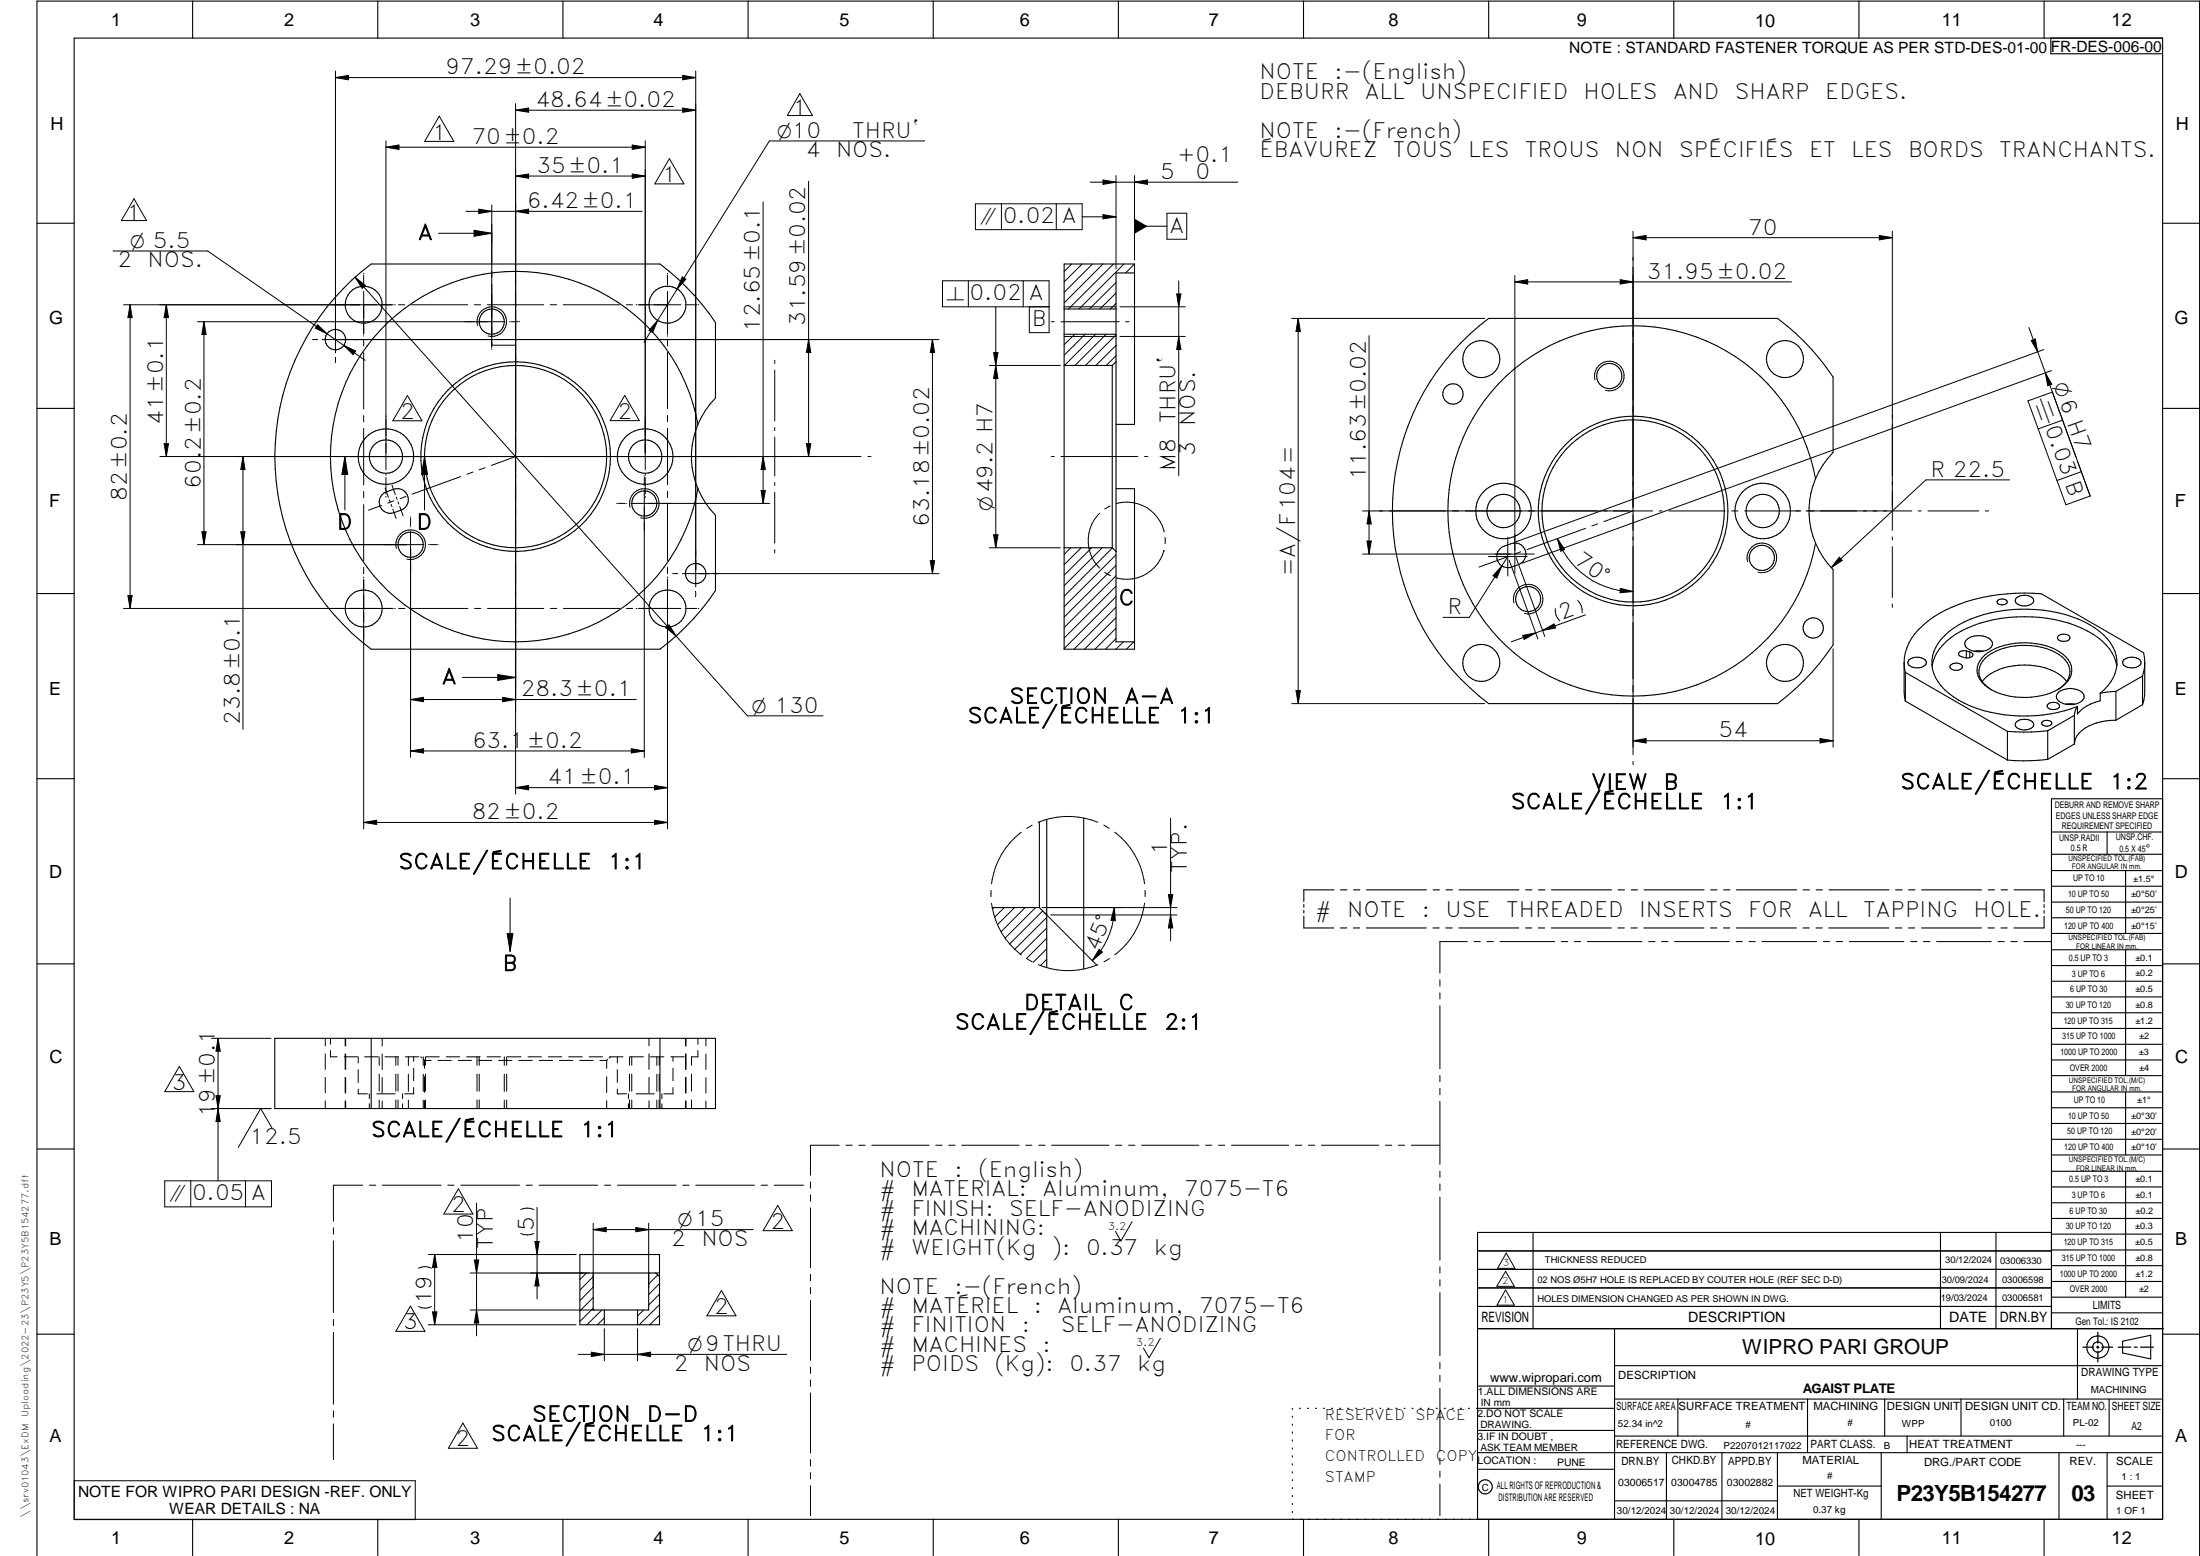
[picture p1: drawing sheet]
<svg xmlns="http://www.w3.org/2000/svg" width="594mm" height="420mm" viewBox="0 0 594 420" stroke-linecap="round" stroke-linejoin="round" font-family="sans-serif">
<g fill="none" stroke="#000" stroke-width=".3">
<path d="M20 10.3h564v400h-564zM52 .3v10M102 .3v10M152 .3v10M202 .3v10M252 .3v10M302 .3v10M352 .3v10M402 .3v10M452 .3v10M502 .3v10M552 .3v10"/>
<path d="M553.8 10.3v4.2h29.9M10 60.3h10M306.4 73.7h-5v99.6h5M584 60.3h10M287.4 98.7h12.9M287.4 83.4h14M287.4 90.3v8.4M287.4 98.7v76.6h19v-43.3h-5M287.4 90.3v-19h19v43.3h-5M287.4 90.3h14M300.3 98.7v49.2M301.4 97.7l-1.1 1"/>
<path d="M10 110.3h10M188.5 114.6a50 50 0 0 0-76.7-33.1 50 50 0 0 0 0 83.5 50 50 0 0 0 76.7-33M188.5 114.6a23.1 23.1 0 0 1 4.7-7.1v-20.4a64.3 64.3 0 0 0-15-15.8h-78a65 65 0 0 0 0 104h78a66.2 66.2 0 0 0 15-15.8v-20.4a22.6 22.6 0 0 1-4.7-7.1M188.5 114.6a22.3 22.3 0 0 0 0 17.4M584 110.3h10M103.2 133.6a6.3 6.3 0 0 1 5.2-1.5 3 3 0 0 1 1.9 2.9 3 3 0 0 1-2 2.8 4.2 4.2 0 0 1-4.6 .2 3 3 0 0 1-.5-4.4zM490.3 129.3a50 50 0 0 0-76.8-33.1 50 50 0 0 0 0 83.6 50 50 0 0 0 76.8-33.2M490.3 129.3a23.1 23.1 0 0 1 4.7-7.1v-20.4a64.3 64.3 0 0 0-15-15.8h-78a65 65 0 0 0 0 104h78a66.2 66.2 0 0 0 15-15.8v-20.4a22.6 22.6 0 0 1-4.7-7.2M490.3 129.3a22.3 22.3 0 0 0 0 17.3M287.4 147.9h12.9M300.3 147.9l1.1 1M405 148.3a6.3 6.3 0 0 1 5.2-1.5 3 3 0 0 1 1.9 2.9 3 3 0 0 1-2 2.7 4.3 4.3 0 0 1-4.7 .3 2.97 2.97 0 0 1-.4-4.4z"/>
<path d="M10 160.3h10M514.2 178.9v7.8l.3 2.6M514.2 178.9l.3 2.7M514.2 178.9a14.2 14.2 0 0 1 6.5-11.2 42.1 42.1 0 0 1 23.6-7.5l7 .2 27.6 15.9a11.6 11.6 0 0 1-.3 6.2M515.5 178.2a3.4 3.4 0 0 1 4.6 .4 1.57 1.57 0 0 1-1.8 1.7 2.56 2.56 0 0 1-3.1-1.4zM521.8 179.9a12.7 12.7 0 0 1 6.3-8.7 38.6 38.6 0 0 1 28.7-3.4 23.6 23.6 0 0 1 12.9 7.5 9.8 9.8 0 0 1 1.9 4.6M526.9 179.5l.4-.3a2.35 2.35 0 0 1 2.5 .5 1.2 1.2 0 0 1-1.6 1.3h-.5a1.1 1.1 0 0 1-1.1-1.3zM530.9 172.9a5.2 5.2 0 0 1 6.8 0 1.62 1.62 0 0 1-.9 2.5 5.5 5.5 0 0 1-5.9-.7 1.48 1.48 0 0 1 0-1.8zM531 175.8l.9 .2M531 175.8v1.9M531 175.8l-.5-.1a1.41 1.41 0 0 0-1.6 1 2.86 2.86 0 0 0 3.8 .3 .83 .83 0 0 0-.8-1M531.9 176v1.6"/>
<path d="M535.6 175.9h-2.5M535.9 177a18 18 0 0 1 14-3.2 12.3 12.3 0 0 1 9.1 5.1 5 5 0 0 1-2 6.4 19.4 19.4 0 0 1-17 2 8.4 8.4 0 0 1-6.1-5.5 5.2 5.2 0 0 1 2-4.8zM539.6 162l1.3-.2a.91 .91 0 0 1 1 1 1.67 1.67 0 0 1-2.6-.3zM544.5 161.5a3.5 3.5 0 0 1 4.6 .3 1.23 1.23 0 0 1-1.2 1.6 3.2 3.2 0 0 1-3.6-.8l-.1-.4zM555.9 171.6l1.4-.4a1.17 1.17 0 0 1 1.6 1.3 2.25 2.25 0 0 1-3.2 0l-.1-.3zM573.5 178.2a3.4 3.4 0 0 1 4.6 .4 1.57 1.57 0 0 1-1.8 1.7 2.56 2.56 0 0 1-3.1-1.4zM579.2 178.9l-.1 9-.5 2.4M584 160.3h10M514.5 189.3l27.6 15.9M514.5 181.6l27.6 15.9M514.5 181.6v7.7M535.3 184a13.3 13.3 0 0 1 9.9-4.4 15.9 15.9 0 0 1 12.2 3.7l.7 .7"/>
<path d="M542.1 197.5v7.7M544.5 194.9a3.5 3.5 0 0 1 4.6 .4 1.23 1.23 0 0 1-1.2 1.6 3.2 3.2 0 0 1-3.6-.9l-.1-.3zM551.4 195a1.68 1.68 0 0 1 2.7 .3 1.52 1.52 0 0 1-2.8 0zM553 197.3l-6.6 .4-4.3-.2M553 197.3v7.8M553.1 190.1a2.01 2.01 0 0 1 3.1 .5 1.82 1.82 0 0 1-2.7 .8 .76 .76 0 0 1-.6-.5 .76 .76 0 0 1 .2-.8zM555.5 186.3a5.4 5.4 0 0 0 3.1-6.6 10.1 10.1 0 0 0-7.3-4.9 17.6 17.6 0 0 0-15.2 2.9 4.8 4.8 0 0 0 .8 7.9l.9 .7M556 186.8a5.3 5.3 0 0 1 6.5 .4 1.57 1.57 0 0 1-1 2.5 4.9 4.9 0 0 1-6.1-1.1 1.54 1.54 0 0 1 .6-1.8zM560.1 193.2l-7.1 4.1M560.1 193.2v7.7M560.3 190.2h-2.5M561 190.8l-.5 .7-.4 1.7"/>
<path d="M567.1 187.2a10.3 10.3 0 0 0 4.4-10.2 13.7 13.7 0 0 0-7.2-8.3 39.6 39.6 0 0 0-32.2-1.5 17 17 0 0 0-9.9 8.7 9.8 9.8 0 0 0 4.1 11.3 33.3 33.3 0 0 0 21.2 6.1 38.9 38.9 0 0 0 13.5-2.5M567.1 187.2v2a10.7 10.7 0 0 0-6.1 3.6v-2M571.4 194.5a12.8 12.8 0 0 0-10.5 4.1l-.4 .8-.4 1.5M571.4 186.7l-4.3 .5M571.4 186.7v7.8M578.6 190.3l-7.2 4.2M578.6 182.5v7.8M578.6 182.5l-7.2 4.2M10 210.3h10M553 205.1l-6.6 .3-4.3-.2M560.1 200.9l-7.1 4.2M584 215.7h-30v143.1"/>
<path d="M584 210.3h10M280.7 222v23.1M282.7 221.3v40M292.6 220.9v40.8M554 224.7h30M554 230.7h30M554 235.1h30M554 239.3h30M569 224.7v6M574 235.1v17M267.9 245.1h12.8M280.7 245.1l2 2"/>
<path d="M352.1 247.4v3.2h8.1M352.1 244.2v.8M352.1 245.8v.7M360.2 240.3h-8.1v3.1M361.9 250.6h1.8M362 240.3h1.7M365.5 250.6h1.7M365.5 240.3h1.7M369 250.6h16.1M369 240.3h16.2M387 250.6h1.7M387 240.3h1.7"/>
<path d="M390.4 250.6h1.8M390.5 240.3h1.7M393.9 250.6h16.2M394 240.3h16.2M411.9 250.6h1.7M412 240.3h1.7M415.4 250.6h1.7M415.5 240.3h1.7M418.9 250.6h16.2M419 240.3h16.1M436.9 250.6h1.7M437 240.3h1.7"/>
<path d="M440.4 250.6h1.7M440.5 240.3h1.7M443.9 250.6h16.2M443.9 240.3h16.3M461.9 250.6h1.7M461.9 240.3h1.7M465.4 250.6h1.7M465.4 240.3h1.7M468.9 250.6h16.2M468.9 240.3h16.2M486.9 250.6h1.7M486.9 240.3h1.7"/>
<path d="M490.4 250.6h1.7M490.4 240.3h1.7M493.9 250.6h16.2M493.9 240.3h16.2M511.8 250.6h1.8M511.9 240.3h1.7M515.4 250.6h1.7M515.4 240.3h1.7M518.9 250.6h16.1M518.9 240.3h16.2M536.8 250.6h1.8M536.9 240.3h1.7"/>
<path d="M540.3 250.6h1.7M540.4 240.3h1.7M543.9 240.3h8.1v3.2M552 244.3v.7M552 245.9v.7M552 247.4v3.2h-8.2M554 243.6h30M554 247.8h30M554 252.1h30M554 256.5h30M574 256.5v33.9M10 260.3h10"/>
<path d="M554 260.7h30M554 265h30M554 269.2h30M554 273.5h30M554 277.7h30M584 260.3h10M74.2 280.4h119v18.9h-119zM100.2 280.4v18.9M178.2 280.4v18.9M554 282h30M554 286.2h30M554 290.4h30"/>
<path d="M554 294.9h30M554 299.1h30M574 294.9v17M10 310.3h10M554 303.4h30M554 307.6h30M554 311.9h30M554 316.3h30M574 316.3v34M584 310.3h10M156.6 338.8h21.5v18.9h-21.5zM399 337.8h155"/>
<path d="M414 332.8v26M524 332.8v26M539 332.8v26M554 320.5h30M554 324.8h30M554 329h30M554 333.2h30M554 337.5h30M554 332.8h-155v77.5M156.6 343.7h21.5M160.2 343.7v10h15v-10M163.2 353.7v4"/>
<path d="M172.2 353.7v4M177.1 343.7l1 1M399 358.8h185.2M399 352.8h155M399 347.8h155M399 342.8h155M436 358.8v51.5M554 341.8h30M554 346h30M554 350.3h30M554 354.5h30M561 358.8v19"/>
<path d="M10 360.3h10M399 374.3h37M436 377.8h148M453.1 377.8v10M488.1 377.8v14.5M508.9 377.8v10M529.5 377.8v10M557.3 377.8v10M569.5 377.8v10M573.2 362.2l7.6-1.6v6.3l-7.6-1.6zM584 368.8h-148M584 360.3h10"/>
<path d="M349 380.3v.3M349 382.4v.3M349 384.6v.3M349 386.7v.3M349 388.8v.3M349 391v.3M349 393.1v.3M349 395.3v.3M349 397.4v.3M349 399.5v.3M350.9 380.3h.2M353.1 380.3h.2"/>
<path d="M355.2 380.3h.3M357.4 380.3h.3M359.6 380.3h.3M361.7 380.3h.3M363.9 380.3h.3M366.1 380.3h.3M368.3 380.3h.2M370.4 380.3h.3M372.6 380.3h.3M374.8 380.3h.3M376.9 380.3h.4M379.1 380.3h.3"/>
<path d="M381.3 380.3h.3M383.4 380.3h.4M385.6 380.3h.3M387.8 380.3h.3M390 380.3h.3M392.2 380.3h.3M394.3 380.3h.3M396.5 380.3h.3M398.7 380.3h37.3M399 396.7h37M399 392.3h185M399 386.2h37"/>
<path d="M436 387.8h148M450 392.3v18M465 392.3v18M480 392.3v18M508 392.3v18M515 387.8v4.5M556 392.3v18M569 392.3v18M52 410.3v9.7M102 410.3v9.7M152 410.3v9.7M202 410.3v9.7"/>
<path d="M252 410.3v9.7M302 410.3v9.7M349 401.7v.3M349 403.8v.4M349 406v.3M349 408.1v.3M352 410.3v9.7M402 410.3v9.7M436 405.3h44M452 410.3v9.7M480 401.3h28M502 410.3v9.7"/>
<path d="M552 410.3v9.7M569 401.3h15M10 420v-419.7h584v419.7"/>
<circle cx="90.6" cy="91.7" r="2.76"/>
<circle cx="98.2" cy="82.3" r="5"/>
<circle cx="132.8" cy="86.9" r="3.4"/>
<circle cx="180.2" cy="82.3" r="5"/>
<circle cx="400" cy="97" r="5"/>
<circle cx="482" cy="96.9" r="5"/>
<circle cx="392.3" cy="106.4" r="2.75"/>
<circle cx="434.6" cy="101.5" r="3.4"/>
<circle cx="104.2" cy="123.3" r="4.5"/>
<circle cx="104.2" cy="123.3" r="7.5"/>
<circle cx="139.2" cy="123.3" r="24.6"/>
<circle cx="139.2" cy="123.3" r="25.6"/>
<circle cx="174" cy="136" r="3.4"/>
<circle cx="174.2" cy="123.3" r="4.5"/>
<circle cx="174.2" cy="123.3" r="7.5"/>
<circle cx="406" cy="138" r="7.5"/>
<circle cx="406" cy="138" r="4.5"/>
<circle cx="441" cy="138" r="25.6"/>
<circle cx="441" cy="138" r="24.6"/>
<circle cx="476" cy="138" r="7.5"/>
<circle cx="476" cy="138" r="4.5"/>
<circle cx="110.9" cy="147.1" r="3.4"/>
<circle cx="187.9" cy="154.9" r="2.75"/>
<circle cx="475.8" cy="150.6" r="3.4"/>
<circle cx="98.2" cy="164.3" r="5"/>
<circle cx="180.2" cy="164.3" r="5"/>
<circle cx="400" cy="179" r="5"/>
<circle cx="412.6" cy="161.8" r="3.4"/>
<circle cx="482" cy="179" r="5"/>
<circle cx="489.6" cy="169.6" r="2.73"/>
<circle cx="566.5" cy="363.7" r="1.39"/>
<circle cx="566.5" cy="363.8" r="3"/>
<circle cx="401.1" cy="401.5" r="1.9"/>
</g>
<g fill="none" stroke="#000" stroke-width=".27">
<path d="M90.6 19.2v76.1M187.9 19.2v139.3M90.6 21l3.5-.6v1.1zM90.6 21h97.3M104.2 39.8h70M104.2 38v88.9M104.2 39.8l3.5-.6v1.1zM118.6 31.4l3.9 6.8h-7.8zM139.2 29.8l3.5-.6v1.1zM139.2 28v186.4M139.2 29.8h48.7M170.7 39.2l3.5 .6-3.5 .5z"/>
<path d="M174.2 38v88.9M184.4 29.2l3.5 .6-3.5 .5zM184.4 20.4l3.5 .6-3.5 .5zM216 25.3l3.4 5.9h-6.8zM249.7 38.1h-41.9l-33.9 54.4M36.2 53.7l3.4 5.9h-6.8zM125.8 57.1h47.6M129.3 56.5l3.5 .6-3.5 .6zM132.8 55.3v38.6M139.2 47.5l3.5-.5v1.1zM139.2 57.1l3.5-.6v1.2zM139.2 47.5h35"/>
<path d="M170.7 47l3.5 .5-3.5 .6zM180.8 42.8l3.9 6.9h-7.9zM206.1 54.5v81.4M218.3 48.9v74.4M263.4 55h28.8v7h-28.8zM270.4 55v7M285.2 55v7M292.2 58.5h9.2M294.4 49.2h39.9M297.9 48.6l3.5 .6-3.5 .6zM297.9 58l3.5 .5-3.5 .6zM301.4 47.4v25.2"/>
<path d="M306.4 47.4v22.8M306.4 49.2l3.5-.6v1.2zM315.1 57.6h5.4v7h-5.4zM30.5 67.8h25.6l42.5 29.5M95.9 74.8l2.8 2.3-.9 .8zM95.9 74.8l105.9 118.5h20.4M98.2 73.8v.2M98.2 74.3v2.7M98.2 77.3v.2M98.2 78.7v11.6M118.4 63h14.4M128 62.2l4.8 .8-4.8 .8z"/>
<path d="M180.2 78.7v11.6M180.2 73.8v.2M180.2 74.3v2.7M180.2 77.3v.2M184.2 74.8l1 .6-2.3 2.6zM261.5 75.8v7M276.3 75.8v7M289.4 71.3l-2 2M292.2 71.3l-4.8 4.8M295 71.3l-7.6 7.7M297.9 71.3l-10.5 10.5M300.7 71.3l-12.2 12.1"/>
<path d="M301.4 79.1l-4.4 4.3M301.4 76.3l-7.2 7.1M303.5 71.3l-12.1 12.1M306.4 71.3l-2.5 2.4M306.4 61.1h8.7M317.7 79.4h1.2l-.6 3.4zM318.3 75.9v52.5M409.1 76.1h74.7M409.1 74.4v80.5M409.1 76.1l3.4-.6v1.2zM437.5 75.5l3.5 .6-3.5 .6zM441 62.4v141.4"/>
<path d="M441 64.2l3.5-.6v1.2zM441 64.2h70M507.5 63.6l3.5 .6-3.5 .6zM511 62.4v80.8M35.1 82.3l.6 3.5h-1.2zM35.1 82.3v82M44.9 82.3l.6 3.5h-1.2zM44.9 82.3v41M55.1 86.9v60.2M55.1 86.9l.6 3.4h-1.2zM84.3 91.7h.1M84.6 91.7h1"/>
<path d="M85.8 87.7l2.5 2.4-3.2-1.5zM87 91.7h166.6M90.6 96.7v1M90.6 97.9v.1M92.8 93.3l3.2 1.5-.6 1zM98.2 90.6v.2M98.2 91.7v1.7M98.2 95.2v15.2M106.2 82.3h-72.8M106.5 82.3h.2M107.6 82.3h1.7M111.1 82.3h15.2"/>
<path d="M128.1 82.3h1.7M128.9 87.9a4 4 0 0 1 3.6-5 4 4 0 0 1 4.3 4.3 4 4 0 0 1-5 3.5M131.6 82.3h15.2M132.8 94.2v.2M132.8 93.2h6.4M136.4 86.9h-83.1M137.6 86.9h.1M138 86.9h1.9M140.2 86.9h.1M148.6 82.3h1.7M152.1 82.3h15.2M169.1 82.3h1.7"/>
<path d="M171.7 82.3h.2M172.3 82.3h11.5M177.6 86.5l-1.4 3.3-.9-.6zM180.2 91.7v1.7M180.2 95.2v15.2M180.2 90.6v.2M185 82.3h.2M185.5 82.3h2.7M188.5 82.3h.2M209.2 97.3v.9M209.2 99.9v13.8M218.3 91.7l.6 3.5h-1.1z"/>
<path d="M251.8 91.7l.6 3.5h-1.2zM251.8 91.7v63.2M267.2 98.7h19.1M268.3 95.2h1.2l-.6 3.5zM268.9 82.8v65.1M268.9 98.7l.6 3.5h-1.2zM283.3 82.8h-28.8v-7h28.8v14h-5.3v-7M283.9 86.9h.8M286.5 86.9h15.7M287.4 90.8h14M287.4 82.8h14M290.2 90.3l-2.8 2.8"/>
<path d="M293 90.3l-5.6 5.6M295.9 90.3l-8.5 8.4M298.7 90.3l-8.4 8.4M301.4 81.9l-1.6 1.5M301.4 96.1l-2.7 2.6M301.4 93.3l-5.5 5.4M301.4 90.4l-8.3 8.3M302.4 90.8h17.7M302.4 82.8h17.7M304 86.9h.9M318.3 90.8l.6 3.6h-1.2zM348.8 86h52.1"/>
<path d="M350.6 86v104M350.6 86l.5 3.5h-1.1zM369.7 90.6v59M547.9 88.4l16.5 45.5M548.5 91.9l1.1-.4 .6 3.5zM551.9 94.4l-142.9 52M44.3 119.8h1.2l-.6 3.5zM98.2 112.2v1.7M98.2 115.7v15.2M110 106.8l4 6.8h-7.9zM168.7 106.8l3.9 6.8h-7.8zM180.2 112.2v1.7"/>
<path d="M180.2 115.7v15.2M209.2 115.4v.9M209.2 118v10.5M217.8 119.8h1.1l-.6 3.5zM430.7 102.6a4 4 0 0 1 3.5-5.1 4 4 0 0 1 4.4 4.4 4 4 0 0 1-5.1 3.5M552.3 100.7l1.8 3.1-1.1 .3zM554 100.1l-143 52M554.2 105.9l-6.6 2.3 10.3 28.1 6.5-2.4M557 113.5l-6.6 2.3M65.6 123.3l.6 3.5h-1.2zM65.6 123.3v73.6M93.1 123.3v14.4"/>
<path d="M93.1 123.3l.8 4.8h-1.6zM98.2 132.7v1.7M98.2 136.2v15.2M103 136.5l-3.5 1.3M104 131.8l.9 2.5M104.2 128.1v.3M104.2 128.9v4.5M104.2 134v.3M105.1 135l.3 .6M105.6 136.2l.2 .6M105.9 131.1l.9 2.5M106.1 137.5l.9 2.5"/>
<path d="M106.3 135.3l-1.6 .5M107 134.2l.2 .6M107.5 135.5l.2 .6M107.9 136.8l1 2.5M109.6 134.1l-1.6 .6M110.9 139.6v.1M110.9 140v1.9M114.6 123.3v14.4M114.6 123.3l.8 4.8h-1.6zM124.4 128.7l-13.1 4.7M127.7 127.5l-1.6 .6M131 126.3l-1.6 .6"/>
<path d="M139.2 123.3l-6.5 2.4M166.5 135.9h.1M166.9 135.9h1.9M169.1 135.9h.1M170.1 137a4 4 0 0 1 3.6-5 4 4 0 0 1 4.3 4.3 4 4 0 0 1-5 3.5M170.4 135.9h37.4M174 132.3v72.2M174 128.4v.2M174 128.9v1.9M174 131.1h.1M174.2 128.1v.3M174.2 128.9v4.5"/>
<path d="M174.2 134v.3M180.2 132.7v1.7M180.2 136.2v15.2M205.5 132.5h1.2l-.6 3.4zM206.1 123.3l.6 3.5h-1.2zM209.2 130.3v.8M209.2 132.9v13.7M232.5 123.3h-189.3M234.4 123.3h.8M283.9 123.3h.8M286.5 123.3h20.7M296.9 138.6a10.4 10.4 0 0 0 .1 14.8"/>
<path d="M299.8 136.6l-1.5 .9M301.4 136a10.4 10.4 0 0 1 12.9 7.3M309.1 123.3h.8M369.7 138l.6 3.5h-1.2zM441 138l-7.9 2.8M446.3 138h-78.3M448 138h.9M450.6 138h15.2M467.6 138h1.7M471.1 138h15.2M487.7 138h28.5M518 138h.8"/>
<path d="M520.6 138h13.7M536.1 138h.9M542.7 129.6h-22.6l-25.6 23.7M561 124.5l3.4 9.4M562 127.4l-6.6 2.4M53.3 147.1h61.2M54.5 143.6h1.2l-.6 3.5zM65 143.6h1.2l-.6 3.5zM98.2 155.8v.2M98.2 156.3v67.5M98.2 153.2v1.7M107 148.1a4 4 0 0 1 3.5-5 4 4 0 0 1 4.4 4.3 4 4 0 0 1-5.1 3.6"/>
<path d="M110.9 142.2v.1M110.9 143.5v61M115.7 147.1h.1M116 147.1h2M118.3 147.1h.1M180.2 153.2v1.7M180.2 155.8v.2M180.2 156.3v67.5M181.6 154.9h.1M181.9 154.9h1M184.3 154.9h69.3M187.9 159.9v1"/>
<path d="M209.2 148.4v.9M251.2 151.4h1.2l-.6 3.5zM267.2 147.9h19.1M268.3 144.4h1.2l-.6 3.5zM289.1 147.9l-1.7 1.8M292 147.9l-4.6 4.6M294.8 147.9l-7.4 7.4M297.6 147.9l-10.2 10.3M298.3 154.6l1.5 .8M300.4 148l-13 13M301.4 155.5l-14 14M301.4 158.3l-14 14"/>
<path d="M301.4 149.8l-14 14M301.4 152.7l-14 13.9M314.3 148.6h.1M314.3 143.3h.1M314.3 148.6a10.4 10.4 0 0 1-12.8 7.4M314.6 145.1v1.7M369.1 146.1h1.2l-.6 3.5zM401.9 150.3h10.5M405.5 152.8l-1.3 3.3-1-.7zM407.2 145v10.5M407.2 150.3l-10.5 16.4h-7M407.4 150.2l-8 2.9"/>
<path d="M407.5 151.3l7.8 21.3M409.4 150.6l7.7 21.3M410.6 149l-1.6 .6M414.3 149.6h-46.3M420.5 145.4a21.9 21.9 0 0 0 20.5 14.3M420.5 145.4l2 3-1 .4zM428.2 142.7l-15.9 5.7M431.4 141.5l-1.6 .5M437.6 158.9l3.4 .8-3.5 .4zM471.9 151.7a4 4 0 0 1 3.6-5 4 4 0 0 1 4.3 4.3 4 4 0 0 1-5.1 3.5M496.7 150.5l.8 .8-3 2zM511 145v.8"/>
<path d="M511 147.6v13.7M34.5 160.8h1.2l-.6 3.5zM106.2 164.3h-72.8M106.5 164.3h.2M107.6 164.3h1.7M111.1 164.3h15.3M128.1 164.3h1.7M131.6 164.3h15.2M148.6 164.3h1.8M152.1 164.3h15.2M169.2 164.3h1.7M171.7 164.3h.2"/>
<path d="M172.3 164.3h11.5M179.8 169.5l.9-.8 1.9 3zM185 164.3h.2M185.5 164.3h2.7M188.5 164.3h.2M301.4 172.4l-2.9 2.9M301.4 169.6l-5.7 5.7M301.4 166.8l-8.5 8.5M301.4 164l-11.4 11.3M301.4 161.1l-14 14M303.4 173.3l-2.1 2M306.2 173.3l-2 2"/>
<path d="M408.8 162.8a4 4 0 0 1 3.5-5 4 4 0 0 1 4.3 4.3 4 4 0 0 1-5 3.5M411.2 171.6l3.5-.7-3.1 1.8zM416.6 170.2l3-1.7 .5 1.1zM420 164.3a4 4 0 0 0 1.2 3.3M426 162.1a3.9 3.9 0 0 1 1.2 3.3M428.1 166l-20 7.3M495 175.2v26.6M511 163.1v.9M110.9 188.9h60.9M110.9 188.9l3.5-.6v1.2zM124.8 182.9h14.4M134.4 182.2l4.8 .7-4.8 .8z"/>
<path d="M135.7 188.3l3.5 .6-3.5 .6zM348.8 190h52.1M350 186.5h1.1l-.5 3.5zM491.5 199.4l3.5 .6-3.5 .6zM110.9 202.8h63.1M110.9 202.8l3.5-.6v1.1zM139.2 212.7l3.5-.6v1.2zM139.2 212.7h41M170.5 202.2l3.5 .6-3.5 .5zM176.7 212.1l3.5 .6-3.5 .6zM441 200l3.5-.6v1.2zM441 200h54"/>
<path d="M441 205.6v.9M98.2 222.1l3.5-.6v1.1zM98.2 222.1h82M176.7 221.5l3.5 .6-3.5 .5zM275.8 224.7a20.5 20.5 0 0 0-8 14M278.7 222.8l-1.5 .9M296.5 222a21 21 0 0 0-16.2 .1M298.1 222.8l1.4 .9M301 224.7a20.8 20.8 0 0 1 8.1 13.9M316.1 220.9v33.2M136.9 252.1h1.6l-.8 4.8zM137.7 242.5v14.4"/>
<path d="M267.6 240.5v1.6M267.8 243.9a21 21 0 0 0 6.2 12.4M268.3 245.1l-.3 .3M271.2 245.1l-2.6 2.5M274 245.1l-4.6 4.6M274 256.3l1.8 1.6M276.8 245.1l-6.5 6.5M277.3 258.9l1.5 .8M279.6 245.1l-8.2 8.2M281.6 246l-8.9 8.9M281.9 246.3l14.3 14.3M282.7 256.2l-3.7 3.6"/>
<path d="M282.7 247.7l-8.7 8.6M282.7 250.6l-7.2 7M282.7 253.4l-5.5 5.4M282.7 259l-1.7 1.7M283.7 247.1h34.1M296.8 256.3l.9 .8-2.7 2.3zM299.6 258.9l-1.5 .8M300.9 245.1a20.2 20.2 0 0 1-5.9 14.3M300.9 245.1l.3 3.5-1.2-.1zM309.1 243.9a20.7 20.7 0 0 1-8.1 13.9M309.2 240.4v1.7M315.5 241.6h1.2l-.6 3.5z"/>
<path d="M316.1 247.1l.6 3.5h-1.2zM317.8 245.1h-36.4M396.2 254.3h-7.4v8.5M398.1 254.3h1.6M401.5 254.3h1.8M405 254.3h14.8M421.6 254.3h1.7M425.1 254.3h1.7M428.6 254.3h14.8M445.2 254.3h1.7M448.7 254.3h1.7M452.2 254.3h14.8"/>
<path d="M468.8 254.3h1.7M472.3 254.3h1.7M475.8 254.3h14.8M492.4 254.3h1.7M495.8 254.3h1.8M499.4 254.3h14.7M516 254.3h1.6M519.4 254.3h1.8M522.9 254.3h14.8M539.5 254.3h1.7M543 254.3h1.7M546.5 254.3h7.4"/>
<path d="M280.4 260.5a20.7 20.7 0 0 0 16.1 0M388.8 264.5v1.8M388.8 268.1v1.6M388.8 271.6v17M48.4 288l4 6.8h-7.9zM57.1 280.4h16.1M57.1 299.3h16.1M58.3 295.9h1.2l-.6 3.4zM58.9 299.3l.6 3.6h-1.2zM58.9 280.4v38.5M58.9 280.4l.6 3.4h-1.2zM87.8 280.4v2"/>
<path d="M87.8 284.6v4.2M87.8 290.9v4.2M87.8 297.3v2M89.2 283.7v1.7h1.9M89.2 280.4v1.6M93 285.4h3.6M93.2 280.4v2M93.2 284.6v4.2M93.2 290.9v4.2M93.2 297.3v2M93.3 280.4v2M93.3 284.6v4.2"/>
<path d="M93.3 291v4.1M93.3 297.3v2M96.7 294.1v1.3h2.5M96.7 285.4v1.7M96.7 288.8v3.5M98.5 285.4h3.6M99.7 295.4v1.2M99.7 298v1.3M101.8 295.4h4.9M102.4 285.4v2.3M102.4 290v4.6M102.4 297v2.3"/>
<path d="M103.2 280.4v2M103.2 284.6v4.2M103.2 291v4.1M103.2 297.3v2M104 285.4h3.6M106.9 285.4v2.3M106.9 290v4.6M106.9 297v2.3M107.5 285.4v2.3M107.5 290v4.6M107.5 297v2.3M108.7 295.4v1.3"/>
<path d="M108.7 298.1v1.2M109.5 285.4h3.6M110.3 285.4v2.3M110.3 290.1v4.6M110.3 297.1v2.2M111.7 293.7v1.7h-2.4M111.7 285.4v1.2M111.7 288.4v3.4M113.6 285.4l.3 .3M114.3 285.4v2.3M114.3 290.1v4.6M114.3 297.1v2.2"/>
<path d="M114.3 286l.3 .3M114.6 286.3h1.8M114.6 286.3v2.2M114.6 290.7v4.3M114.6 297.2v2.1M114.9 285.4v2.3M114.9 290v4.6M114.9 297v2.3M115 285.4h3.6M118.3 286.3h3.6M120.5 285.4h3.7M123.7 286.3h3.6"/>
<path d="M126 285.4h3.7M128.8 285.4v2.3M128.8 290v4.6M128.8 297v2.3M129.2 286.3h3.6M129.4 285.4v2.3M129.4 290v4.6M129.4 297v2.3M131.5 285.4h3.7M134.7 286.3h3.6M136.2 285.4v2.3M136.2 290.1v4.6"/>
<path d="M136.2 297.1v2.2M136.8 285.4v2.3M136.8 290v4.6M136.8 297v2.3M137 285.4h3.7M140.1 286.3h3.6M142.6 285.4h3.6M145.6 286.3h3.6M148.1 285.4h3.6M151.1 286.3h3.6M153.6 285.4h3.6M156.5 286.3h3.6"/>
<path d="M159.1 285.4h3.6M162 286.3h1.8M163.8 286.3v2.2M163.8 290.7v4.3M163.8 297.2v2.1M164.1 286l-.3 .3M164.6 285.4h3.6M164.8 285.4l-.3 .3M166.7 294.1v1.3h2.5M166.7 285.4v1.7M166.7 288.8v3.5M169.7 295.4v1.2"/>
<path d="M169.7 298v1.3M170 285.4v2.3M170 290v4.6M170 297v2.3M170.1 285.4h3.7M170.6 285.4v2.3M170.6 290v4.6M170.6 297v2.3M171.7 295.4h5M175.3 280.4v2M175.3 284.6v4.2M175.3 290.9v4.2"/>
<path d="M175.3 297.3v2M175.6 285.4h3.7M177.4 285.4v2.3M177.4 290.1v4.6M177.4 297.1v2.2M178 285.4v2.3M178 290v4.6M178 297v2.3M178.7 295.4v1.3M178.7 298.1v1.2M181.1 285.4h3.7M181.7 293.7v1.7h-2.5"/>
<path d="M181.7 285.4v1.2M181.7 288.4v3.4M185.1 280.4v2M185.1 284.6v4.2M185.1 290.9v4.2M185.1 297.3v2M185.2 280.4v2M185.2 284.6v4.2M185.2 291v4.1M185.2 297.3v2M186.7 285.4v2.3M186.7 290v4.6"/>
<path d="M186.7 297v2.3M188.5 283.7v1.7h-1.8M188.5 280.4v1.6M190.6 280.4v2M190.6 284.6v4.2M190.6 291v4.1M190.6 297.3v2M388.8 290.4v1.7M388.8 293.9v1.7M388.8 297.4v17M44.5 318.9h28.8v7h-28.8zM51.5 318.9v7"/>
<path d="M66.3 318.9v7M73.4 304.6l-3-5.3-6.1 10.5M218.9 319.2v1.6M226.6 309.2h-7.7v8.1M228.4 309.2h1.7M231.9 309.2h1.7M235.4 309.2h15.5M252.7 309.2h1.7M256.2 309.2h1.7M259.7 309.2h15.5M277 309.2h1.7M280.5 309.2h1.7"/>
<path d="M284 309.2h15.5M301.2 309.2h1.8M304.8 309.2h1.7M308.3 309.2h15.5M325.5 309.2h1.7M329.1 309.2h1.6M332.6 309.2h15.4M349.8 309.2h1.7M353.3 309.2h1.7M356.8 309.2h15.5M374.1 309.2h1.7M377.6 309.2h1.7"/>
<path d="M381.1 309.2h7.7M388.8 316.2v1.7M388.8 319.7v1.7M90 331.6v1.6M90 335.1v19.4M98 320h-8v9.8M99.7 320h1.8M103.2 320h15.9M115.6 338.8h39.9M117.4 338.8v18.9M117.4 338.8l.6 3.4h-1.2zM120.9 320h1.7"/>
<path d="M123.8 321l3.9 6.8h-7.9zM124.4 320h15.9M128.7 324.9v35.8M140.6 333.1a4.2 4.2 0 0 0 3.5 0M142.1 320h1.7M144.1 326.6a4.2 4.2 0 0 0-3.5 0M144.4 335.2h1.2l-.6 3.6zM145 326v24.7M145.6 320h15.8M160.2 330.3v17.4M160.2 332l3.5-.5v1.1zM160.2 332h43.2"/>
<path d="M163.2 320h1.7M166.7 320h15.9M171.7 331.5l3.5 .5-3.5 .6zM175.2 330.3v17.4M184.4 320h1.7M187.9 320h15.8M205.5 320h1.8M209 320h8M210 325.5l3.9 6.8h-7.8zM218.9 322.6v1.8M218.9 326.1v16.2M305.7 329.9l-3 5.2-1.5-2.6"/>
<path d="M388.8 323.2v17.1M406.7 338.4l2.4 4.1h-4.7zM90 356.3v1.7M90 359.7v19.5M110.8 352.7l4 6.8h-7.9zM115.6 357.7h39.9M116.5 352.8a3.8 3.8 0 0 1-3.5 0M116.5 342.4a3.8 3.8 0 0 0-3.5 0M116.8 354.2h1.2l-.6 3.5zM127 353.7h33.6M128.1 340.2h1.2l-.6 3.5zM128.7 353.7l.6 3.6h-1.2z"/>
<path d="M145 343.7l.6 3.5h-1.2zM158.4 343.7l-1.8 1.8M159.1 343.7h-32.1M160.2 347.6l-3.6 3.6M160.2 350.4l-3.6 3.6M160.2 353.2l-3.6 3.6M160.2 344.7l-3.6 3.7M162.5 353.7l-4 4M163.2 355.9l-1.9 1.8M163.2 358.8v8.7M172.2 358.8v8.7M173.8 353.7l-1.6 1.6"/>
<path d="M175.3 343.7l-.1 .2M177.6 344.3l-2.4 2.4M178.1 352.3l-5.5 5.4M178.1 355.1l-2.6 2.6M178.1 346.6l-2.9 2.9M178.1 349.5l-2.9 2.9M194.8 348.5l3.9 6.8h-7.8zM218.9 344.1v1.8M218.9 347.6v1.7M218.9 351.2v16.1M388.8 342.1v1.6M388.8 345.6v1.7"/>
<path d="M388.8 349v17.1M406.6 348.3l2.3 4.1h-4.7zM406.6 343.3l2.3 4h-4.7zM156.2 365.7h56.2M159.7 365.1l3.5 .6-3.5 .6zM172.2 365.7l3.5-.6v1.2zM218.9 369.1v1.7M218.9 372.6v1.8M218.9 376.1v16.2M313.3 361.4l-3 5.2-1.5-2.6M388.8 367.9v1.7M388.8 371.4v1.7"/>
<path d="M388.8 374.9v17M20.1 399.8h92v10.5h-92zM90 381v1.7M90 384.5v9.7M125 384.3l3.9 6.8h-7.8zM218.9 394.1v1.8M218.9 397.6v1.7M388.8 393.7v1.7M388.8 397.2v1.7M218.9 401.2v8.1M388.8 400.7v8.6"/>
</g>
<path d="M566.5 359.7v3M562.5 363.8h2.9M566.1 363.8h.7M566.5 363.4v.7M566.5 364.9v2.8M567.6 363.8h2.9M572 363.8h3.4M576.3 363.8h.8M578 363.8h3.5" fill="none" stroke="#000" stroke-width=".34"/>
<g fill="#000">
<path d="M90.6 21l3.5-.6v1.1zM104.2 39.8l3.5-.6v1.1zM139.2 29.8l3.5-.6v1.1zM170.7 39.2l3.5 .6-3.5 .5zM184.4 29.2l3.5 .6-3.5 .5zM184.4 20.4l3.5 .6-3.5 .5zM129.3 56.5l3.5 .6-3.5 .6zM139.2 47.5l3.5-.5v1.1zM139.2 57.1l3.5-.6v1.2zM170.7 47l3.5 .5-3.5 .6zM297.9 48.6l3.5 .6-3.5 .6zM297.9 58l3.5 .5-3.5 .6z"/>
<path d="M306.4 59.1l3.5 2-3.5 2zM306.4 49.2l3.5-.6v1.2zM95.9 74.8l2.8 2.3-.9 .8zM128 62.2l4.8 .8-4.8 .8zM184.2 74.8l1 .6-2.3 2.6zM317.7 79.4h1.2l-.6 3.4zM409.1 76.1l3.4-.6v1.2zM437.5 75.5l3.5 .6-3.5 .6zM441 64.2l3.5-.6v1.2zM507.5 63.6l3.5 .6-3.5 .6zM35.1 82.3l.6 3.5h-1.2zM44.9 82.3l.6 3.5h-1.2z"/>
<path d="M55.1 86.9l.6 3.4h-1.2zM85.8 87.7l2.5 2.4-3.2-1.5zM92.8 93.3l3.2 1.5-.6 1zM177.6 86.5l-1.4 3.3-.9-.6zM218.3 91.7l.6 3.5h-1.1zM251.8 91.7l.6 3.5h-1.2zM268.3 95.2h1.2l-.6 3.5zM318.3 90.8l.6 3.6h-1.2zM350.6 86l.5 3.5h-1.1zM548.5 91.9l1.1-.4 .6 3.5zM44.3 119.8h1.2l-.6 3.5zM217.8 119.8h1.1l-.6 3.5z"/>
<path d="M268.9 98.7l.6 3.5h-1.2zM552.3 100.7l1.8 3.1-1.1 .3zM65.6 123.3l.6 3.5h-1.2zM93.1 123.3l.8 4.8h-1.6zM114.6 123.3l.8 4.8h-1.6zM206.1 123.3l.6 3.5h-1.2zM205.5 132.5h1.2l-.6 3.4zM54.5 143.6h1.2l-.6 3.5zM65 143.6h1.2l-.6 3.5zM251.2 151.4h1.2l-.6 3.5zM268.3 144.4h1.2l-.6 3.5zM369.7 138l.6 3.5h-1.2z"/>
<path d="M369.1 146.1h1.2l-.6 3.5zM405.5 152.8l-1.3 3.3-1-.7zM420.5 145.4l2 3-1 .4zM437.6 158.9l3.4 .8-3.5 .4zM496.7 150.5l.8 .8-3 2zM34.5 160.8h1.2l-.6 3.5zM179.8 169.5l.9-.8 1.9 3zM411.2 171.6l3.5-.7-3.1 1.8zM416.6 170.2l3-1.7 .5 1.1zM110.9 188.9l3.5-.6v1.2zM134.4 182.2l4.8 .7-4.8 .8zM135.7 188.3l3.5 .6-3.5 .6z"/>
<path d="M350 186.5h1.1l-.5 3.5zM110.9 202.8l3.5-.6v1.1zM139.2 212.7l3.5-.6v1.2zM170.5 202.2l3.5 .6-3.5 .5zM176.7 212.1l3.5 .6-3.5 .6zM441 200l3.5-.6v1.2zM491.5 199.4l3.5 .6-3.5 .6zM98.2 222.1l3.5-.6v1.1zM176.7 221.5l3.5 .6-3.5 .5zM136.9 252.1h1.6l-.8 4.8zM296.8 256.3l.9 .8-2.7 2.3zM300.9 245.1l.3 3.5-1.2-.1z"/>
<path d="M315.5 241.6h1.2l-.6 3.5zM316.1 247.1l.6 3.5h-1.2zM58.9 280.4l.6 3.4h-1.2zM58.3 295.9h1.2l-.6 3.4zM58.9 299.3l.6 3.6h-1.2zM144.4 335.2h1.2l-.6 3.6zM160.2 332l3.5-.5v1.1zM171.7 331.5l3.5 .5-3.5 .6zM117.4 338.8l.6 3.4h-1.2zM116.8 354.2h1.2l-.6 3.5zM128.1 340.2h1.2l-.6 3.5zM128.7 353.7l.6 3.6h-1.2z"/>
<path d="M145 343.7l.6 3.5h-1.2zM159.7 365.1l3.5 .6-3.5 .6zM172.2 365.7l3.5-.6v1.2z"/>
</g>
<g font-size="6">
<text x="512.1" y="405.2">P23Y5B154277</text>
<text x="559.4" y="405.2">03</text>
</g>
<g font-size="5.7">
<text x="120.3" y="20.1">97.29±0.02</text>
<text x="340.1" y="21.5">NOTE</text>
<text x="360.3" y="21.5">:-(English)</text>
<text x="144.6" y="28.9">48.64±0.02</text>
<text x="340.1" y="26.7">DEBURR</text>
<text x="368.6" y="26.7">ALL</text>
<text x="383.5" y="26.7">UNSPECIFIED</text>
<text x="427.6" y="26.7">HOLES</text>
<text x="451.8" y="26.7">AND</text>
<text x="468.5" y="26.7">SHARP</text>
<text x="492.8" y="26.7">EDGES.</text>
<text x="214" y="30.9">1</text>
<text x="116.7" y="37.7">1</text>
<text x="127.4" y="38.9">70±0.2</text>
<text x="230.1" y="37.2">THRU`</text>
<text x="340.1" y="37.2">NOTE</text>
<text x="360.3" y="37.2">:-(French)</text>
<text x="144.9" y="46.7">35±0.1</text>
<text x="217.6" y="42.4">4</text>
<text x="225.8" y="42.4">NOS.</text>
<text x="317.9" y="43.8">+0.1</text>
<text x="340.1" y="42.5">ÉBAVUREZ</text>
<text x="376.1" y="42.5">TOUS</text>
<text x="396.4" y="42.5">LES</text>
<text x="411.8" y="42.5">TROUS</text>
<text x="436.1" y="42.5">NON</text>
<text x="453.4" y="42.5">SPÉCIFIÉS</text>
<text x="488.5" y="42.5">ET</text>
<text x="499.9" y="42.5">LES</text>
<text x="515.2" y="42.5">BORDS</text>
<text x="539.9" y="42.5">TRANCHANTS.</text>
<text x="178.8" y="49.1">1</text>
<text x="313.3" y="48.3">5</text>
<text x="322.9" y="48.3">0</text>
<text x="34.2" y="59.4">1</text>
<text x="142.3" y="56.2">6.42±0.1</text>
<text x="112.9" y="64.7">A</text>
<text x="270.8" y="60.3">0.02 A</text>
<text x="315.8" y="62.8">A</text>
<text x="472.1" y="63.3">70</text>
<text x="31.7" y="72.1">2</text>
<text x="39.9" y="72.1">NOS.</text>
<text x="444.7" y="75.3">31.95±0.02</text>
<text x="261.8" y="81.1">0.02 A</text>
<text x="205.2" y="89.7" transform="rotate(-90 205.2 89.7)">12.65±0.1</text>
<text x="217.5" y="88" transform="rotate(-90 217.5 88)">31.59±0.02</text>
<text x="278.6" y="88.1">B</text>
<text x="108.1" y="113.1">2</text>
<text x="166.7" y="113.1">2</text>
<text x="44" y="114.6" transform="rotate(-90 44 114.6)">41±0.1</text>
<text x="317.5" y="114.3" transform="rotate(-90 317.5 114.3)">THRU`</text>
<text x="322.7" y="115" transform="rotate(-90 322.7 115)">NOS.</text>
<text x="552.1" y="115.6" transform="rotate(70 552.1 115.6)">0.03 B</text>
<text x="322.7" y="123.1" transform="rotate(-90 322.7 123.1)">3</text>
<text x="54.2" y="132" transform="rotate(-90 54.2 132)">60.2±0.2</text>
<text x="317.5" y="127.2" transform="rotate(-90 317.5 127.2)">M8</text>
<text x="368.8" y="129.7" transform="rotate(-90 368.8 129.7)">11.63±0.02</text>
<text x="521.3" y="128.7">R 22.5</text>
<text x="34.2" y="135.2" transform="rotate(-90 34.2 135.2)">82±0.2</text>
<text x="91" y="143">D</text>
<text x="112.5" y="143">D</text>
<text x="250.9" y="142.2" transform="rotate(-90 250.9 142.2)">63.18±0.02</text>
<text x="349.7" y="155.7" transform="rotate(-90 349.7 155.7)">=A/F104=</text>
<text x="424.9" y="152.1" transform="rotate(35 424.9 152.1)">70°</text>
<text x="302.1" y="163.4">C</text>
<text x="390.9" y="165.8">R</text>
<text x="421.8" y="167.4" transform="rotate(-20 421.8 167.4)">2</text>
<text x="119.3" y="184.7">A</text>
<text x="140.6" y="188">28.3±0.1</text>
<text x="272.6" y="190">SECTION</text>
<text x="303.6" y="190">A-A</text>
<text x="64.7" y="195.7" transform="rotate(-90 64.7 195.7)">23.8±0.1</text>
<text x="261.3" y="195.2">SCALE/ÉCHELLE</text>
<text x="317.9" y="195.2">1:1</text>
<text x="127.5" y="201.9">63.1±0.2</text>
<text x="464.1" y="199.1">54</text>
<text x="147.9" y="211.8">41±0.1</text>
<text x="429.7" y="213.2">VIEW</text>
<text x="449.2" y="213.2">B</text>
<text x="513.2" y="213.1">SCALE/ÉCHELLE</text>
<text x="569.7" y="213.1">1:2</text>
<text x="127.4" y="221.2">82±0.2</text>
<text x="408" y="218.4">SCALE/ÉCHELLE</text>
<text x="464.5" y="218.4">1:1</text>
<text x="315.2" y="230.8" transform="rotate(-90 315.2 230.8)">1</text>
<text x="107.6" y="234.7">SCALE/ÉCHELLE</text>
<text x="164.1" y="234.7">1:1</text>
<text x="320.5" y="235.6" transform="rotate(-90 320.5 235.6)">TYP.</text>
<text x="355.2" y="247.5">#</text>
<text x="363.8" y="247.5">NOTE</text>
<text x="383.9" y="247.5">:</text>
<text x="390.4" y="247.5">USE</text>
<text x="406.8" y="247.5">THREADED</text>
<text x="442.6" y="247.5">INSERTS</text>
<text x="472.1" y="247.5">FOR</text>
<text x="488.2" y="247.5">ALL</text>
<text x="503.1" y="247.5">TAPPING</text>
<text x="532.9" y="247.5">HOLE.</text>
<text x="296.5" y="257.1" transform="rotate(-68 296.5 257.1)">45°</text>
<text x="135.7" y="262.1">B</text>
<text x="276.5" y="272.7">DETAIL</text>
<text x="302" y="272.7">C</text>
<text x="257.9" y="278">SCALE/ÉCHELLE</text>
<text x="314.4" y="278">2:1</text>
<text x="46.4" y="294.3">3</text>
<text x="58" y="301.7" transform="rotate(-90 58 301.7)">19±0.1</text>
<text x="67.4" y="309">12.5</text>
<text x="100.2" y="307">SCALE/ÉCHELLE</text>
<text x="156.7" y="307">1:1</text>
<text x="237.5" y="317.8">NOTE</text>
<text x="257.7" y="317.8">:</text>
<text x="264.1" y="317.8">(English)</text>
<text x="237.5" y="323">#</text>
<text x="246.1" y="323">MATERIAL:</text>
<text x="281.5" y="323">Aluminum,</text>
<text x="319.8" y="323">7075-T6</text>
<text x="51.9" y="324.1">0.05 A</text>
<text x="121.8" y="327.3">2</text>
<text x="237.5" y="328.3">#</text>
<text x="246.1" y="328.3">FINISH:</text>
<text x="272.5" y="328.3">SELF-ANODIZING</text>
<text x="127.8" y="335.6" transform="rotate(-90 127.8 335.6)">10</text>
<text x="144.1" y="332.4" transform="rotate(-90 144.1 332.4)">5</text>
<text x="208.1" y="331.8">2</text>
<text x="237.5" y="333.5">#</text>
<text x="246.1" y="333.5">MACHINING:</text>
<text x="133" y="337.3" transform="rotate(-90 133 337.3)">TYP</text>
<text x="181.3" y="336.4">2</text>
<text x="189.4" y="336.4">NOS</text>
<text x="237.5" y="338.8">#</text>
<text x="246.1" y="338.8">WEIGHT(Kg</text>
<text x="284" y="338.8">):</text>
<text x="293.3" y="338.8">0.37</text>
<text x="311.6" y="338.8">kg</text>
<text x="116.5" y="352.2" transform="rotate(-90 116.5 352.2)">19</text>
<text x="237.5" y="349.3">NOTE</text>
<text x="257.7" y="349.3">:-(French)</text>
<text x="108.8" y="359">3</text>
<text x="192.8" y="354.8">2</text>
<text x="237.5" y="354.5">#</text>
<text x="237.5" y="359.8">#</text>
<text x="246.1" y="359.8">FINITION</text>
<text x="246.1" y="354.5">MATÉRIEL</text>
<text x="275.9" y="359.8">:</text>
<text x="279.2" y="354.5">:</text>
<text x="285.6" y="354.5">Aluminum,</text>
<text x="286.5" y="359.8">SELF-ANODIZING</text>
<text x="323.8" y="354.5">7075-T6</text>
<text x="237.5" y="365">#</text>
<text x="246.1" y="365">MACHINES</text>
<text x="281.5" y="365">:</text>
<text x="181.9" y="370.1">2</text>
<text x="190.1" y="370.1">NOS</text>
<text x="237.5" y="370.3">#</text>
<text x="246.1" y="370.3">POIDS</text>
<text x="268.5" y="370.3">(Kg):</text>
<text x="288.8" y="370.3">0.37</text>
<text x="307.1" y="370.3">kg</text>
<text x="143.7" y="383.8">SECTION</text>
<text x="174.7" y="383.8">D-D</text>
<text x="132.6" y="389.1">SCALE/ÉCHELLE</text>
<text x="189.2" y="389.1">1:1</text>
<text x="123" y="390.6">2</text>
</g>
<text font-size="5.6" x="470.5" y="365.5">WIPRO PARI GROUP</text>
<g font-size="5.4">
<text x="209.8" y="37.2">O10</text>
<text x="264.7" y="60.3">i</text>
<text x="35.2" y="66.9">O 5.5</text>
<text x="255.6" y="81.1">n</text>
<text x="549.4" y="108" transform="rotate(70 549.4 108)">d</text>
<text x="554.5" y="104.1" transform="rotate(70 554.5 104.1)">O6 H7</text>
<text x="268" y="137.9" transform="rotate(-90 268 137.9)">O49.2 H7</text>
<text x="203.1" y="192.4">O 130</text>
<text x="45.8" y="324.1">i</text>
<text x="183" y="331.2">O15</text>
<text x="185.7" y="364.8">O9THRU</text>
</g>
<g font-size="4.9">
<text x="30" y="6.9">1</text>
<text x="76.7" y="6.9">2</text>
<text x="127" y="6.9">3</text>
<text x="176.5" y="6.9">4</text>
<text x="226.7" y="6.9">5</text>
<text x="275.4" y="6.9">6</text>
<text x="326.4" y="6.9">7</text>
<text x="375" y="6.9">8</text>
<text x="425.8" y="6.9">9</text>
<text x="473.9" y="7.3">10</text>
<text x="524.3" y="6.9">11</text>
<text x="570.2" y="6.9">12</text>
<text x="13.6" y="35.1">H</text>
<text x="587.6" y="35.1">H</text>
<text x="13.2" y="87.5">G</text>
<text x="587.2" y="87.5">G</text>
<text x="13.2" y="137">F</text>
<text x="587.2" y="137">F</text>
<text x="13.2" y="187.6">E</text>
<text x="587.2" y="187.6">E</text>
<text x="13.2" y="237">D</text>
<text x="587.2" y="237">D</text>
<text x="13.4" y="287.1">C</text>
<text x="587.4" y="287.1">C</text>
<text x="13.4" y="336.2">B</text>
<text x="587.4" y="336.2">B</text>
<text x="13.4" y="389.3">A</text>
<text x="587.4" y="389.3">A</text>
<text x="30" y="416.9">1</text>
<text x="76.7" y="416.9">2</text>
<text x="127" y="416.9">3</text>
<text x="176.5" y="416.9">4</text>
<text x="226.7" y="416.9">5</text>
<text x="275.4" y="416.9">6</text>
<text x="326.4" y="416.9">7</text>
<text x="375" y="416.9">8</text>
<text x="425.8" y="416.9">9</text>
<text x="473.9" y="417.3">10</text>
<text x="524.3" y="416.9">11</text>
<text x="570.2" y="416.9">12</text>
</g>
<g font-size="4.2">
<text x="423.7" y="14.3">NOTE : STANDARD FASTENER TORQUE AS PER STD-DES-01-00</text>
<text x="553.8" y="14">FR-DES-006-00</text>
<text x="21.1" y="404.3">NOTE FOR WIPRO PARI DESIGN -REF. ONLY</text>
<text x="45.7" y="408.8">WEAR DETAILS : NA</text>
</g>
<g font-size="3.9">
<text x="400" y="357.1">REVISION</text>
<text x="455.9" y="357.1">DESCRIPTION</text>
<text x="526.4" y="357.1">DATE</text>
<text x="540" y="357.1">DRN.BY</text>
<text x="357.8" y="383.3">RESERVED</text>
<text x="382.3" y="383.3">SPACE</text>
<text x="357.8" y="388.9">FOR</text>
<text x="357.8" y="394.5">CONTROLLED</text>
<text x="387.8" y="394.5">COPY</text>
<text x="357.8" y="400">STAMP</text>
</g>
<text font-size="3.6" x="486.8" y="376.1">AGAIST PLATE</text>
<text font-size="3.5" x="402.4" y="373.3">www.wipropari.com</text>
<g font-size="3.1">
<text x="565.1" y="353.5">LIMITS</text>
<text x="562" y="371.7">DRAWING TYPE</text>
<text x="437" y="372.3">DESCRIPTION</text>
<text x="436.5" y="380.8">SURFACE AREA</text>
<text x="453.3" y="380.8">SURFACE TREATMENT</text>
<text x="489.7" y="380.8">MACHINING</text>
<text x="509.5" y="380.8">DESIGN UNIT</text>
<text x="530.6" y="380.8">DESIGN UNIT CD.</text>
<text x="558" y="380.6">TEAM NO.</text>
<text x="570.3" y="380.7">SHEET SIZE</text>
<text x="575.6" y="386.1">A2</text>
<text x="436.4" y="391.1">REFERENCE DWG.</text>
<text x="437.8" y="395.5">DRN.BY</text>
<text x="451.4" y="395.4">CHKD.BY</text>
<text x="466.6" y="395.5">APPD.BY</text>
<text x="486.7" y="395.4">MATERIAL</text>
<text x="488.9" y="390.9">PART CLASS.</text>
<text x="515.6" y="390.9">HEAT TREATMENT</text>
<text x="519.6" y="395.9">DRG./PART CODE</text>
<text x="558.9" y="395.5">REV.</text>
<text x="571.4" y="395.6">SCALE</text>
<text x="484.3" y="404.2">NET WEIGHT-Kg</text>
<text x="571.4" y="404.7">SHEET</text>
</g>
<text font-size="3" x="579.5" y="230.1">°</text>
<g font-size="2.8">
<text x="299.1" y="332.1">3.2</text>
<text x="560.4" y="357.7">Gen Tol.: IS 2102</text>
<text x="306.7" y="363.6">3.2</text>
<text x="399.1" y="376.6">1.ALL DIMENSIONS ARE</text>
<text x="399" y="382.7">2.DO NOT SCALE</text>
<text x="399" y="388.7">3.IF IN DOUBT ,</text>
<text x="399" y="395.4">LOCATION :</text>
<text x="420.5" y="396">PUNE</text>
<text x="404.2" y="402">ALL RIGHTS OF REPRODUCTION &amp;</text>
<text x="437" y="401.2">03006517</text>
<text x="451.3" y="401.2">03004785</text>
<text x="466.3" y="401.2">03002882</text>
<text x="404.7" y="405.4">DISTRIBUTION ARE RESERVED</text>
</g>
<g font-size="2.7">
<text x="564.6" y="376.2">MACHINING</text>
<text x="399.9" y="379.7">IN mm</text>
<text x="399.7" y="385.7">DRAWING.</text>
<text x="436.9" y="385.4">52.34 in^2</text>
<text x="471.4" y="385.5">#</text>
<text x="498.9" y="385">#</text>
<text x="513.6" y="385.3">WPP</text>
<text x="537.3" y="385.1">0100</text>
<text x="559.7" y="385.1">PL-02</text>
<text x="399.7" y="391.8">ASK TEAM MEMBER</text>
<text x="465.4" y="391.2">P2207012117022</text>
<text x="508.7" y="391.2">B</text>
<text x="560.6" y="391.1">---</text>
<text x="493.4" y="399.5">#</text>
<text x="572.8" y="399.7">1 : 1</text>
<text x="400.1" y="402.5">C</text>
<text x="436.6" y="408.7">30/12/2024</text>
<text x="450.9" y="408.8">30/12/2024</text>
<text x="466" y="408.9">30/12/2024</text>
<text x="489.6" y="408.5">0.37 kg</text>
<text x="571.4" y="408.7">1 OF 1</text>
</g>
<g font-size="2.5">
<text x="554.9" y="218.3">DEBURR AND REMOVE SHARP</text>
<text x="555.2" y="221">EDGES UNLESS SHARP EDGE</text>
<text x="556.1" y="227.1">UNSP.RADII</text>
<text x="556.8" y="223.8">REQUIREMENT SPECIFIED</text>
<text x="571.4" y="226.9">UNSP.CHF.</text>
<text x="559.2" y="229.9">0.5 R</text>
<text x="572.3" y="230.1">0.5 X 45</text>
<text x="559.8" y="238">UP TO 10</text>
<text x="576.1" y="238.1">±1.5°</text>
<text x="558.5" y="242.2">10 UP TO 50</text>
<text x="575.5" y="242.3">±0°50'</text>
<text x="557.4" y="250.7">120 UP TO 400</text>
<text x="557.9" y="246.5">50 UP TO 120</text>
<text x="575.5" y="250.7">±0°15'</text>
<text x="575.5" y="246.5">±0°25'</text>
<text x="558.7" y="259.4">0.5 UP TO 3</text>
<text x="559.5" y="263.7">3 UP TO 6</text>
<text x="576.6" y="263.6">±0.2</text>
<text x="576.6" y="259.4">±0.1</text>
<text x="559" y="267.9">6 UP TO 30</text>
<text x="576.6" y="267.9">±0.5</text>
<text x="557.8" y="272.2">30 UP TO 120</text>
<text x="576.6" y="272.2">±0.8</text>
<text x="556.9" y="280.7">315 UP TO 1000</text>
<text x="557.3" y="276.4">120 UP TO 315</text>
<text x="576.6" y="276.4">±1.2</text>
<text x="577.7" y="280.7">±2</text>
<text x="556.4" y="284.9">1000 UP TO 2000</text>
<text x="577.6" y="284.9">±3</text>
<text x="558.9" y="289.2">OVER 2000</text>
<text x="577.7" y="289.3">±4</text>
<text x="560" y="297.9">UP TO 10</text>
<text x="577.1" y="297.9">±1°</text>
<text x="558.5" y="302.1">10 UP TO 50</text>
<text x="575.5" y="302.1">±0°30'</text>
<text x="557.4" y="310.6">120 UP TO 400</text>
<text x="558.2" y="306.3">50 UP TO 120</text>
<text x="575.5" y="310.6">±0°10'</text>
<text x="575.5" y="306.4">±0°20'</text>
<text x="558.8" y="319.2">0.5 UP TO 3</text>
<text x="559.4" y="323.4">3 UP TO 6</text>
<text x="576.6" y="319.2">±0.1</text>
<text x="576.6" y="323.5">±0.1</text>
<text x="558.9" y="327.7">6 UP TO 30</text>
<text x="576.7" y="327.7">±0.2</text>
<text x="557.8" y="332">30 UP TO 120</text>
<text x="576.6" y="332">±0.3</text>
<text x="405.8" y="341.9">3</text>
<text x="417.2" y="341">THICKNESS REDUCED</text>
<text x="525.3" y="341.1">30/12/2024</text>
<text x="540.1" y="341.3">03006330</text>
<text x="556.8" y="340.5">315 UP TO 1000</text>
<text x="557.3" y="336.3">120 UP TO 315</text>
<text x="576.6" y="336.3">±0.5</text>
<text x="576.6" y="340.5">±0.8</text>
<text x="405.7" y="346.8">2</text>
<text x="415.2" y="346.4">02 NOS Ø5H7 HOLE IS REPLACED BY COUTER HOLE (REF SEC D-D)</text>
<text x="524.3" y="346.5">30/09/2024</text>
<text x="540.6" y="346.4">03006598</text>
<text x="556.2" y="344.7">1000 UP TO 2000</text>
<text x="576.6" y="344.7">±1.2</text>
<text x="405.7" y="351.8">1</text>
<text x="415.2" y="351.5">HOLES DIMENSION CHANGED AS PER SHOWN IN DWG.</text>
<text x="524.1" y="351.3">19/03/2024</text>
<text x="540.6" y="351.4">03006581</text>
<text x="558.9" y="349">OVER 2000</text>
<text x="577.6" y="349">±2</text>
</g>
<g font-size="2.4">
<text x="7.7" y="382.7" transform="rotate(-90 7.7 382.7)">Uploading\2022-23\P23Y5\P23Y5B154277.dft</text>
<text x="7.7" y="409.8" transform="rotate(-90 7.7 409.8)">\\srv01043\ExDM</text>
</g>
<g font-size="2.1">
<text x="558.5" y="232.4">UNSPECIFIED TOL.(FAB)</text>
<text x="559.5" y="234.7">FOR ANGULAR IN mm.</text>
<text x="558.6" y="253.9">UNSPECIFIED TOL.(FAB)</text>
<text x="560.7" y="256.3">FOR LINEAR IN mm.</text>
<text x="558.7" y="292.3">UNSPECIFIED TOL.(M/C)</text>
<text x="559.6" y="294.7">FOR ANGULAR IN mm.</text>
<text x="558.7" y="313.7">UNSPECIFIED TOL.(M/C)</text>
<text x="560.6" y="316.1">FOR LINEAR IN mm.</text>
</g>
</svg>
